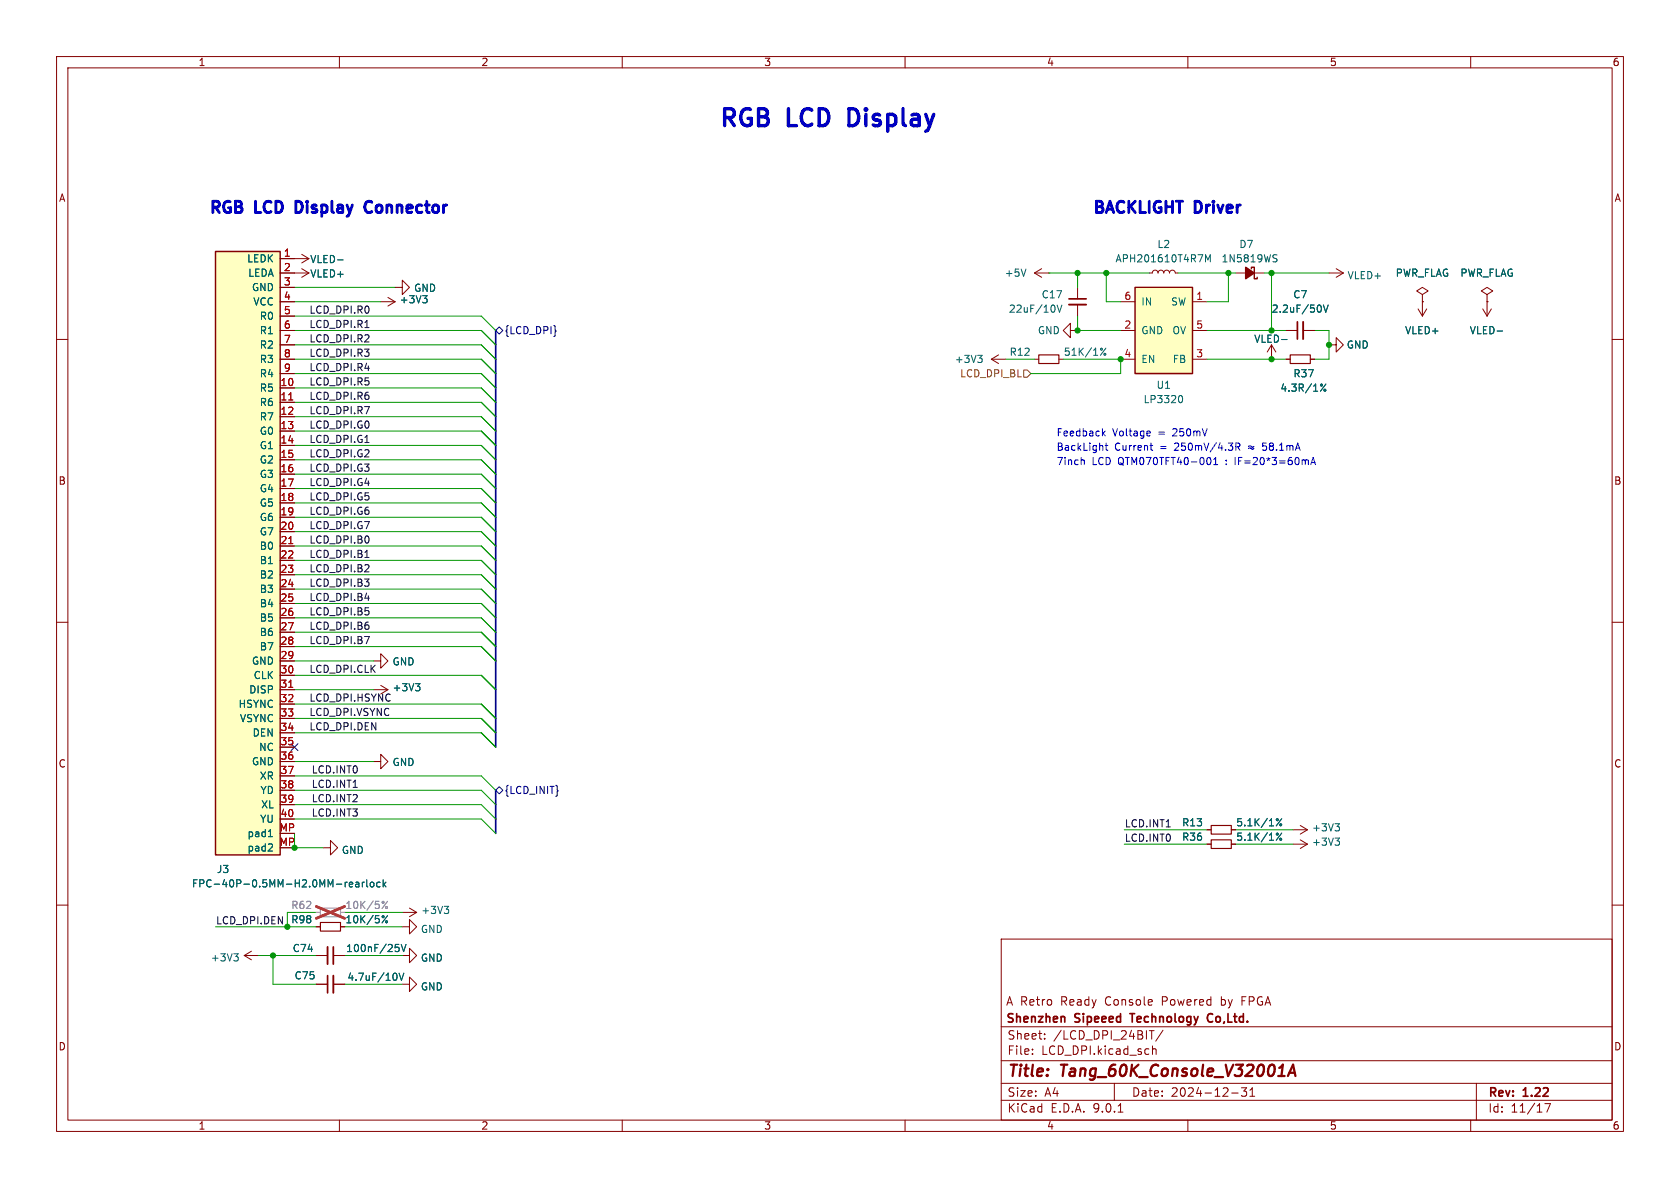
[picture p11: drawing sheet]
<svg xmlns="http://www.w3.org/2000/svg" width="297mm" height="210mm" viewBox="0 0 297 210" stroke-linecap="round" stroke-linejoin="round" font-family="sans-serif">
<g fill="none" stroke="#840000" stroke-width=".18">
<path d="M10 10h277v190h-277zM12 12h273v186h-273zM60 10v2M110 10v2M160 10v2M210 10v2M260 10v2M203.2 48.3h.5l.2-.4 .3-.1 .4 .1 .1 .4 .2-.4 .3-.1 .4 .1 .1 .4 .2-.4 .3-.1 .4 .1 .2 .4 .1-.4 .4-.1 .3 .1 .2 .4h.5M234.9 48.3h2.6M236.2 47.5l1.3 .8M237.5 48.3l-1.3 .7M10 60h2"/>
<path d="M182.9 63.5h.7M187.2 63.5h.8M285 60h2M10 110h2M285 110h2M10 160h2M55.9 168.9h2M58.9 168.9h2.1M177 166h108v32h-108zM285 160h2M60 198v2M110 198v2"/>
<path d="M160 198v2M177 194.5h108M177 191.5h108M177 187.5h108M177 181.5h108M182.5 186.3v.1M182.5 185.5v.1M184.7 183.6v.1M184.7 182.8v.1M197 191.5v3M197.7 196.6h.8M203.7 184.9v1.5"/>
<path d="M203.7 185.5l.3-.1 .3 .1 .1 .9M205.6 182.1l-1.3 2M210 198v2M217.7 193.2h1.2M220.4 192.3l-.5 .6 .4 .1v.7l-.2 .1h-.4l-.2-.1M221 193.8h.8M221 192.7l.4-.4v1.5M260 198v2M261 191.5v6.5M273.1 195.1h1l-.6 1.5"/>
</g>
<path d="M227.7 190.2l.9-2 .4 2M227.9 189.6h1" fill="none" stroke="#840000" stroke-width=".4"/>
<path d="M58.9 167.4v3M188.2 179.8v.9M199.7 179.2h.9M214.3 179.3a.74 .74 0 0 0-.9 .5 .74 .74 0 0 0 .5 .9l.4-.1" fill="none" stroke="#840000" stroke-width=".3"/>
<path d="M183.6 62.7h3.6v1.6h-3.6z" fill="none" stroke="#840000" stroke-width=".2"/>
<g fill="none" stroke="#006464" stroke-width=".18">
<path d="M213.1 46.3v-1.3l.4 .9 .5-.9v1.3M194.6 61.6l.1-.1 .2 .2-.2 .2-.1-.1M195.5 61.5l-1 1.3M69.9 166.9h.6M70.3 167.4l.3 .3v.3l-.3 .2M70.9 166.9l.5 1.3 .4-1.3"/>
<circle cx="195.3" cy="62.6" r=".18"/>
</g>
<path d="M57.9 167.4v3" fill="none" stroke="#840000" stroke-width=".33"/>
<path d="M200.7 50.8h10.1v15.2h-10.1z" fill="#ffffc2"/>
<path d="M200.7 50.8h10.1v15.2h-10.1zM221.2 47.5v-.3h.5v2.1h.5v-.3" fill="none" stroke="#840000" stroke-width=".25"/>
<g fill="none" stroke="#840000" stroke-width=".18">
<path d="M52.1 45.7h2.5M53.3 45l1.3 .7M54.6 45.7l-1.3 .8M182.9 48.3h2.5M182.9 48.3l1.2 .7M184.1 47.5l-1.2 .8M185.4 48.3h.1M190.5 50.8v2M190.5 53.8v2.1M198.1 53.3h2.6M198.1 58.4h2.6M210.8 53.3h2.6"/>
<path d="M210.8 58.4h2.6M218.4 48.3h5.1M227.3 58.4h2.1M230.4 58.4h2M251.5 52.1l1-.7-1-.6-1.1 .6 1.1 .7v1.2M251.5 53.3h.1M262.9 52.1l1-.7-1-.6-1 .6 1 .7v1.2M262.9 53.3h.1M175.3 63.5h2.5M175.3 63.5l1.2 .8M176.5 62.7l-1.2 .8M198.1 63.5h2.6"/>
<path d="M210.8 63.5h2.6M224.8 61l-.8 1.2M224.8 61l.8 1.2M224.8 61v2.5M227.3 63.5h.8M231.6 63.5h.8M66 134.6h1.3v1.3l1.3-1.3-1.3-1.2v1.2M213.4 146.7h.7M213.4 149.2h.7M217.7 146.7h.7M217.7 149.2h.7M228.6 146.7h2.5"/>
<path d="M228.6 149.2h2.5M229.9 148.5l1.2 .7M229.9 145.9l1.2 .8M231.1 149.2l-1.2 .8M231.1 146.7l-1.2 .7"/>
</g>
<g fill="none" stroke="#006464" stroke-width=".18">
<path d="M59.7 45.9h1M181.4 47.6l-.4 1.2M186.5 54.2v.8M186.9 53.9l.4 1.3 .4-1.3M225.3 45.6l.3 .2 .2 .3-.3 .2h-.3M225.3 45l.5 .1M233.4 54l.2 .4-.2 .7M234 53.9l.4 1.3 .4-1.3M172.9 62.8h.7l-.4 .5M173.4 63.3l.2 .2v.3l-.2 .3M208.6 69.9a.68 .68 0 0 1 .5 .7 .68 .68 0 0 1-.5 .6M226.6 60h.9"/>
<path d="M233.5 68l.1-.1 .2 .2-.2 .2-.1-.1M234.4 67.9l-1 1.3M226.6 144.7l-1 1.3M226.6 147.3l-1 1.2M236 148.2h.8l-.4 .4M236 145.6h.8l-.4 .5M236.6 148.6l.2 .3v.3l-.2 .2M236.6 146.1l.2 .2v.3l-.2 .3"/>
<circle cx="234.2" cy="69" r=".18"/>
<circle cx="225.8" cy="144.9" r=".18"/>
<circle cx="225.8" cy="147.4" r=".18"/>
<circle cx="226.4" cy="148.4" r=".18"/>
<circle cx="226.4" cy="145.8" r=".18"/>
</g>
<path d="M189 52.8h3M229.4 56.9v3" fill="none" stroke="#840000" stroke-width=".3"/>
<path d="M189 53.8h3M230.4 56.9v3" fill="none" stroke="#840000" stroke-width=".33"/>
<path d="M56.6 160.5h3.6v1.6h-3.6z" fill="none" stroke="#a1a1a1" stroke-width=".2"/>
<path d="M55.9 161.3h.7M60.2 161.3h.8" fill="none" stroke="#a1a1a1" stroke-width=".18"/>
<g fill="none" stroke="#989898" stroke-width=".18">
<path d="M67.6 159.4l.1-.1 .2 .2-.2 .2-.1-.1M68.5 159.3l-1 1.3"/>
<circle cx="68.3" cy="160.4" r=".18"/>
</g>
<path d="M55.9 160.2l5 2.1M60.9 160.2l-5 2.1" fill="none" stroke="#e12e31" stroke-width=".46"/>
<path d="M220.2 47.2l1.5 1.1-1.5 1z" fill="#840000" stroke="#840000" stroke-width=".25"/>
<path d="M228.1 62.7h3.5v1.6h-3.5zM214.1 145.9h3.6v1.5h-3.6zM214.1 148.5h3.6v1.5h-3.6z" fill="none" stroke="#840000" stroke-width=".2"/>
<path d="M38.1 44.5h11.4v106.6h-11.4z" fill="#ffffc2"/>
<path d="M38.1 44.5h11.4v106.6h-11.4z" fill="none" stroke="#840000" stroke-width=".25"/>
<g fill="none" stroke="#840000" stroke-width=".18">
<path d="M49.5 45.7h2.6M49.5 48.3h5.1M49.5 50.8h2.6M49.5 53.3h2.6M49.5 55.9h2.6M49.5 58.4h2.6M53.3 47.5l1.3 .8M54.6 48.3l-1.3 .7M67.3 53.3h2.5M68.6 52.6l1.2 .7M69.8 50.8h1.3v1.3l1.3-1.3-1.3-1.3v1.3M69.8 53.3l-1.2 .8"/>
<path d="M189.2 58.4v-1.2l-1.2 1.2 1.2 1.3v-1.3h1.3M227.3 58.4h2.1M230.4 58.4h2M250.7 54.6l.8 1.3M251.5 53.3h.1M251.5 53.3v2.6M252.2 54.6l-.7 1.3M262.1 54.6l.8 1.3M262.9 53.3h.1M262.9 53.3v2.6M263.7 54.6l-.8 1.3M49.5 61h2.6"/>
<path d="M49.5 63.5h2.6M49.5 66h2.6M49.5 68.6h2.6M49.5 71.1h2.6M49.5 73.7h2.6M49.5 76.2h2.6M49.5 78.7h2.6M227.3 63.5h.8M231.6 63.5h.8M234.9 61h1.3v-1.3l1.3 1.3-1.3 1.2v-1.2M49.5 81.3h2.6M49.5 83.8h2.6"/>
<path d="M49.5 86.4h2.6M49.5 88.9h2.6M49.5 91.4h2.6M49.5 94h2.6M49.5 96.5h2.6M49.5 99.1h2.6M49.5 101.6h2.6M49.5 104.1h2.6M49.5 106.7h2.6M49.5 109.2h2.6M49.5 111.8h2.6M49.5 114.3h2.6"/>
<path d="M49.5 116.8h2.6M49.5 119.4h2.6M66 116.8h1.3v1.3l1.3-1.3-1.3-1.2v1.2M49.5 121.9h2.6M49.5 124.5h2.6M49.5 127h2.6M49.5 129.5h2.6M49.5 132.1h2.6M49.5 134.6h2.6M49.5 137.2h2.6M49.5 139.7h2.6M66 121.9h2.6"/>
<path d="M67.3 121.2l1.3 .7M68.6 121.9l-1.3 .8M49.5 142.2h2.6M49.5 144.8h2.6M57.1 149.9h1.3v1.2l1.3-1.2-1.3-1.3v1.3M213.4 149.2h.7M213.4 146.7h.7M217.7 149.2h.7M217.7 146.7h.7M43.2 168.9l1.2 .8M43.2 168.9h2.5M44.4 168.1l-1.2 .8"/>
<path d="M55.9 168.9h2M55.9 163.8h.7M55.9 174h2M58.9 168.9h2.1M58.9 174h2.1M60.2 163.8h.8M71.1 163.8h1.3v1.3l1.3-1.3-1.3-1.2v1.2M71.1 174h1.3v1.3l1.3-1.3-1.3-1.3v1.3M71.1 168.9h1.3v1.3l1.3-1.3-1.3-1.3v1.3M71.1 161.3h2.6M72.4 160.5l1.3 .8M73.7 161.3l-1.3 .8"/>
</g>
<path d="M51 70.7h.8M51 96.1h.8M51 121.5h.8" fill="none" stroke="#a90000" stroke-width=".18"/>
<g fill="none" stroke="#006464" stroke-width=".18">
<path d="M59.7 45.9h1M75.3 52.8l.2 .2v.3l-.2 .2M75.5 52.3l-.4 .5M233.4 54l.2 .4-.2 .7M234 53.9l.4 1.3 .4-1.3M264.7 58.5h.9M226.6 60h.9M233.5 68l.1-.1 .2 .2-.2 .2-.1-.1M234.4 67.9l-1 1.3M73.5 120.8h.7l-.4 .5M74 121.3l.2 .3v.3l-.2 .2M47.4 150.4h.8"/>
<path d="M47.4 147.9h.8M48.1 149.3v.4M61.8 156.7h.5M61.8 156l.4-.1 .2 .3-.6 .2M62.9 156h.5v.8M63.4 156.2l-.4 .1-.2 .2 .2 .3 .4-.1M64.1 155.9v.9M64.4 155.9l-.3 .3M64.8 155.5v1.1l.2 .2M65.6 156l.3-.1 .2 .3v.3l-.2 .3-.3-.1-.2-.2zM67.2 156l-.4-.1-.2 .3 .1 .5h.5M67.7 155.5v1.3"/>
<path d="M67.9 156.3l.3 .5M68.2 155.9l-.5 .5M226.6 147.3l-1 1.2M226.6 144.7l-1 1.3M41.3 168.6h.8l-.4 .5M41.9 169.1l.2 .2v.3l-.2 .3M67.6 161.9h.1l.2 .2-.2 .1h-.1M68.5 161.9l-1 1.2M69.9 166.9h.6M70 172.1l.2 .4-.2 .7M70.3 167.4l.3 .3v.3l-.3 .2M70.5 172l.5 1.3 .4-1.3"/>
<path d="M70.9 166.9l.5 1.3 .4-1.3M78.5 160.2h.8l-.4 .5M79.1 160.7l.2 .2v.3l-.2 .3"/>
<circle cx="234.2" cy="69" r=".18"/>
<circle cx="225.8" cy="144.9" r=".18"/>
<circle cx="225.8" cy="147.4" r=".18"/>
<circle cx="226.4" cy="148.4" r=".18"/>
<circle cx="226.4" cy="145.8" r=".18"/>
<circle cx="68.3" cy="163" r=".18"/>
</g>
<path d="M56.6 163.1h3.6v1.5h-3.6z" fill="none" stroke="#840000" stroke-width=".2"/>
<path d="M57.9 172.5v3" fill="none" stroke="#840000" stroke-width=".3"/>
<path d="M58.9 172.5v3" fill="none" stroke="#840000" stroke-width=".33"/>
<path d="M87.6 58.4l.7-.6 .6 .6-.6 .7zM98.2 58.5h.1l-.1 .1M51.5 131.5l1.2 1.2M52.7 131.5l-1.2 1.2M87.6 139.7l.7-.6 .6 .6-.6 .6zM98.6 139.7l.1 .1-.1 .1" fill="none" stroke="#000084" stroke-width=".18"/>
<path d="M181 65.4h.6l.6 .6-.6 .7h-.6z" fill="none" stroke="#725600" stroke-width=".18"/>
<path d="M64.5 57.9h.7M64.5 78.2h.7M64.5 98.5h.7M62.4 139.2h.8M206.2 146.2h.7" fill="none" stroke="#0f0f0f" stroke-width=".18"/>
<path d="M87.6 58.4v73.7M87.6 139.7v7.6" fill="none" stroke="#000084" stroke-width=".3"/>
<g fill="none" stroke="#009600" stroke-width=".18">
<path d="M52.1 58.4h33l2.5 2.6M52.1 50.8h17.7M52.1 53.3h15.2M52.1 55.9h33l2.5 2.5M185.4 48.3h17.8M190.5 55.9v2.5h7.6M190.5 48.3v2.5M195.6 48.3v5h2.5M208.3 48.3h10.1M213.4 58.4h13.9M217.2 48.3v5h-3.8M223.5 48.3h11.4"/>
<path d="M224.8 48.3v10.1M232.4 58.4h2.5v5.1h-2.5M52.1 66h33l2.5 2.6M52.1 68.6h33l2.5 2.5M52.1 73.7h33l2.5 2.5M52.1 71.1h33l2.5 2.6M52.1 61h33l2.5 2.5M52.1 63.5h33l2.5 2.5M52.1 76.2h33l2.5 2.5M52.1 78.7h33l2.5 2.6M177.8 63.5h5.1M188 63.5h10.1v2.5h-15.9"/>
<path d="M213.4 63.5h13.9M52.1 81.3h33l2.5 2.5M52.1 99.1h33l2.5 2.5M52.1 96.5h33l2.5 2.6M52.1 83.8h33l2.5 2.6M52.1 86.4h33l2.5 2.5M52.1 94h33l2.5 2.5M52.1 91.4h33l2.5 2.6M52.1 88.9h33l2.5 2.5M52.1 114.3h33l2.5 2.5M52.1 119.4h33l2.5 2.5M52.1 111.8h33l2.5 2.5"/>
<path d="M52.1 116.8h13.9M52.1 109.2h33l2.5 2.6M52.1 104.1h33l2.5 2.6M52.1 106.7h33l2.5 2.5M52.1 101.6h33l2.5 2.5M52.1 129.5h33l2.5 2.6M52.1 137.2h33l2.5 2.5M52.1 127h33l2.5 2.5M52.1 139.7h33l2.5 2.5M52.1 124.5h33l2.5 2.5M52.1 121.9h13.9M52.1 134.6h13.9"/>
<path d="M52.1 142.2h33l2.5 2.6M52.1 144.8h33l2.5 2.5M52.1 147.3v2.6h5M198.8 149.2h14.6M198.8 146.7h14.6M218.4 149.2h10.2M218.4 146.7h10.2M38.1 163.8h17.8M45.7 168.9h10.2M48.3 168.9v5.1h7.6M55.9 161.3h-5.1v2.5M61 161.3h10.1"/>
<path d="M61 163.8h10.1M61 168.9h10.1M61 174h10.1"/>
</g>
<path d="M53.1 35.7l-.8-.1v2l.8-.1M64.5 36.7a.75 .75 0 0 0 .4 .8 .75 .75 0 0 0 .8-.1M65.7 35.8a.75 .75 0 0 0-.8-.1 .75 .75 0 0 0-.4 .7" fill="none" stroke="#0000c2" stroke-width=".5"/>
<g fill="none" stroke="#0000c2" stroke-width=".18">
<path d="M195 76.6l.4 .5M195.4 78.7h.5M195.4 76.2l-.5 .5M195.6 78.3v1.1l.3 .2M203.2 76.2l.2 .3-.6 .1M203.3 77l-.1 .1M203.3 78.7h.5M203.5 79.4l.3 .2M218.5 79l.6-.1 .1-.2-.1-.3-.6-.1v1.3M218.8 79l.4 .6M191.3 81.3l.4 .2v.6M213.6 80.9a.68 .68 0 0 1 .5 .6 .68 .68 0 0 1-.5 .6"/>
<path d="M214.5 82.1h.8M214.5 81.2l.4-.3v1.2M216.8 82v.1M216.8 81.4v.1M231.2 81.4l.1 .7M231.7 82.1l.4-1.2 .5 1.2M231.8 81.8h.6"/>
</g>
<path d="M150.8 19.2h-.7v3h.7" fill="none" stroke="#0000c2" stroke-width=".6"/>
<g fill="none" stroke="#989898" stroke-width=".18">
<path d="M67.6 159.4l.1-.1 .2 .2-.2 .2-.1-.1M68.5 159.3l-1 1.3"/>
<circle cx="68.3" cy="160.4" r=".18"/>
</g>
<path d="M55.9 161.3h.7M60.2 161.3h.8" fill="none" stroke="#a1a1a1" stroke-width=".18"/>
<path d="M55.9 160.2l5 2.1M60.9 160.2l-5 2.1" fill="none" stroke="#e12e31" stroke-width=".46"/>
<g fill="#009600" stroke="#009600" stroke-width=".18">
<circle cx="190.5" cy="48.3" r=".46"/>
<circle cx="195.6" cy="48.3" r=".46"/>
<circle cx="48.3" cy="168.9" r=".46"/>
<circle cx="52.1" cy="149.9" r=".46"/>
<circle cx="50.8" cy="163.8" r=".46"/>
<circle cx="190.5" cy="58.4" r=".46"/>
<circle cx="224.8" cy="58.4" r=".46"/>
<circle cx="224.8" cy="63.5" r=".46"/>
<circle cx="217.2" cy="48.3" r=".46"/>
<circle cx="224.8" cy="48.3" r=".46"/>
<circle cx="198.1" cy="63.5" r=".46"/>
<circle cx="234.9" cy="61" r=".46"/>
</g>
<g font-size="4.2" fill="#0000c2">
<text x="127" y="22.6">RGB</text>
<text x="139.5" y="22.6">LCD</text>
<text x="151.4" y="22.6">Display</text>
</g>
<g font-size="2.8" fill="#0000c2">
<text x="36.8" y="37.9">RGB</text>
<text x="45.5" y="37.9">LCD</text>
<text x="53.7" y="37.9">Display</text>
<text x="67.1" y="37.9">Connector</text>
<text x="193" y="37.9">BACKLIGHT</text>
<text x="211.6" y="37.9">Driver</text>
</g>
<g font-size="2.8" fill="#840000">
<text x="178" y="190.9">Title:</text>
<text x="187.7" y="190.9">Tang_60K_Console_V32001A</text>
</g>
<g font-size="2.1" fill="#840000">
<text x="177.8" y="178">A Retro</text>
<text x="187.6" y="178">Ready</text>
<text x="195.5" y="178">Console</text>
<text x="205.7" y="178">Powered</text>
<text x="216.3" y="178">by</text>
<text x="220.1" y="178">FPGA</text>
<text x="177.8" y="181.2">Shenzhen</text>
<text x="178" y="184">Sheet:</text>
<text x="186.2" y="184">/LCD_DPI_24BIT/</text>
<text x="190.1" y="181.2">Sipeeed</text>
<text x="200.6" y="181.2">Technology</text>
<text x="214.8" y="181.2">Co,Ltd.</text>
<text x="178" y="186.7">File:</text>
<text x="184.1" y="186.7">LCD_DPI.kicad_sch</text>
<text x="178" y="196.9">KiCad</text>
<text x="178" y="194.1">Size:</text>
<text x="184.7" y="194.1">A4</text>
<text x="185.7" y="196.9">E.D.A.</text>
<text x="193.3" y="196.9">9.0.1</text>
<text x="200" y="194.1">Date:</text>
<text x="207" y="194.1">2024-12-31</text>
<text x="263" y="194.3">Rev:</text>
<text x="263" y="196.9">Id:</text>
<text x="267.1" y="196.9">11/17</text>
<text x="269.4" y="194.3">1.22</text>
</g>
<g font-size="1.8" fill="#840000">
<text x="35" y="11.9">1</text>
<text x="85" y="11.9">2</text>
<text x="135" y="11.9">3</text>
<text x="185" y="11.9">4</text>
<text x="235" y="11.9">5</text>
<text x="285" y="11.9">6</text>
<text x="10.3" y="35.9">A</text>
<text x="285.3" y="35.9">A</text>
<text x="10.3" y="85.9">B</text>
<text x="285.3" y="85.9">B</text>
<text x="10.3" y="135.9">C</text>
<text x="285.3" y="135.9">C</text>
<text x="10.3" y="185.9">D</text>
<text x="285.3" y="185.9">D</text>
<text x="35" y="199.9">1</text>
<text x="85" y="199.9">2</text>
<text x="135" y="199.9">3</text>
<text x="185" y="199.9">4</text>
<text x="235" y="199.9">5</text>
<text x="285" y="199.9">6</text>
</g>
<g font-size="1.8" fill="#006464">
<text x="43.6" y="46.6">LEDK</text>
<text x="54.7" y="46.7">VLED-</text>
<text x="197.1" y="46.6">APH201610T4R7M</text>
<text x="204.5" y="44">L2</text>
<text x="215.9" y="46.6">1N5819WS</text>
<text x="219" y="44">D7</text>
<text x="43.8" y="49.1">LEDA</text>
<text x="44.4" y="51.7">GND</text>
<text x="54.8" y="49.3">VLED+</text>
<text x="70.6" y="53.8">+3V3</text>
<text x="73.1" y="51.8">GND</text>
<text x="177.5" y="49.1">+5V</text>
<text x="184.1" y="52.9">C17</text>
<text x="228.5" y="52.9">C7</text>
<text x="238.1" y="49.6">VLED+</text>
<text x="246.6" y="49.1">PWR_FLAG</text>
<text x="258.1" y="49.1">PWR_FLAG</text>
<text x="44.7" y="54.2">VCC</text>
<text x="45.8" y="56.7">R0</text>
<text x="45.8" y="59.3">R1</text>
<text x="178.3" y="55.5">22uF/10V</text>
<text x="183.4" y="59.3">GND</text>
<text x="201.7" y="54.2">IN</text>
<text x="201.7" y="59.3">GND</text>
<text x="206.9" y="54.2">SW</text>
<text x="207.2" y="59.3">OV</text>
<text x="224.7" y="55.5">2.2uF/50V</text>
<text x="248.3" y="59.3">VLED+</text>
<text x="259.7" y="59.3">VLED-</text>
<text x="45.8" y="61.8">R2</text>
<text x="45.8" y="64.4">R3</text>
<text x="168.7" y="64.4">+3V3</text>
<text x="178.4" y="63.1">R12</text>
<text x="188" y="63.1">51K/1%</text>
<text x="201.7" y="64.4">EN</text>
<text x="207.2" y="64.4">FB</text>
<text x="221.6" y="60.8">VLED-</text>
<text x="238" y="61.8">GND</text>
<text x="45.8" y="66.9">R4</text>
<text x="45.8" y="69.4">R5</text>
<text x="45.8" y="72">R6</text>
<text x="202.1" y="71.5">LP3320</text>
<text x="204.4" y="68.9">U1</text>
<text x="226.3" y="69.4">4.3R/1%</text>
<text x="228.6" y="66.9">R37</text>
<text x="45.8" y="74.5">R7</text>
<text x="45.8" y="77.1">G0</text>
<text x="45.8" y="79.6">G1</text>
<text x="45.8" y="82.1">G2</text>
<text x="45.8" y="84.7">G3</text>
<text x="45.8" y="87.2">G4</text>
<text x="45.8" y="89.8">G5</text>
<text x="45.8" y="92.3">G6</text>
<text x="45.8" y="94.8">G7</text>
<text x="45.8" y="97.4">B0</text>
<text x="45.8" y="99.9">B1</text>
<text x="45.8" y="102.5">B2</text>
<text x="45.8" y="105">B3</text>
<text x="45.8" y="107.5">B4</text>
<text x="45.8" y="110.1">B5</text>
<text x="45.8" y="112.6">B6</text>
<text x="44.4" y="117.7">GND</text>
<text x="45.8" y="115.2">B7</text>
<text x="69.3" y="117.8">GND</text>
<text x="42.1" y="125.3">HSYNC</text>
<text x="44" y="122.8">DISP</text>
<text x="44.7" y="120.2">CLK</text>
<text x="69.3" y="122.4">+3V3</text>
<text x="42.3" y="127.9">VSYNC</text>
<text x="44.6" y="130.4">DEN</text>
<text x="44.4" y="135.5">GND</text>
<text x="45.7" y="132.9">NC</text>
<text x="69.3" y="135.6">GND</text>
<text x="45.8" y="138">XR</text>
<text x="46" y="140.6">YD</text>
<text x="46.1" y="143.1">XL</text>
<text x="43.7" y="148.2">pad1</text>
<text x="45.9" y="145.6">YU</text>
<text x="208.9" y="146.3">R13</text>
<text x="208.9" y="148.8">R36</text>
<text x="218.4" y="146.3">5.1K/1%</text>
<text x="218.4" y="148.8">5.1K/1%</text>
<text x="231.9" y="149.7">+3V3</text>
<text x="231.9" y="147.2">+3V3</text>
<text x="38.2" y="154.5">J3</text>
<text x="43.7" y="150.7">pad2</text>
<text x="60.3" y="151.2">GND</text>
<text x="33.8" y="157.1">FPC-40P-0.5MM-H2.0MM-rearlock</text>
<text x="74.4" y="161.8">+3V3</text>
<text x="51.4" y="163.4">R98</text>
<text x="61" y="163.4">10K/5%</text>
<text x="74.3" y="165.1">GND</text>
<text x="37.2" y="170.2">+3V3</text>
<text x="51.6" y="168.5">C74</text>
<text x="52" y="173.3">C75</text>
<text x="61.1" y="168.5">100nF/25V</text>
<text x="61.3" y="173.6">4.7uF/10V</text>
<text x="74.3" y="170.2">GND</text>
<text x="74.3" y="175.3">GND</text>
</g>
<g font-size="1.8" fill="#a90000">
<text x="50.1" y="45.5">1</text>
<text x="50.1" y="48">2</text>
<text x="50.1" y="50.5">3</text>
<text x="50.1" y="53.1">4</text>
<text x="198.7" y="53.1">6</text>
<text x="211.4" y="53.1">1</text>
<text x="50.1" y="55.6">5</text>
<text x="50.1" y="58.2">6</text>
<text x="198.7" y="58.2">2</text>
<text x="211.4" y="58.2">5</text>
<text x="50.1" y="60.7">7</text>
<text x="50.1" y="63.2">8</text>
<text x="50.1" y="65.8">9</text>
<text x="198.7" y="63.2">4</text>
<text x="211.4" y="63.2">3</text>
<text x="49.5" y="68.3">10</text>
<text x="49.5" y="70.9">11</text>
<text x="49.5" y="73.4">12</text>
<text x="49.5" y="75.9">13</text>
<text x="49.5" y="78.5">14</text>
<text x="49.5" y="81">15</text>
<text x="49.5" y="83.6">16</text>
<text x="49.5" y="86.1">17</text>
<text x="49.5" y="88.6">18</text>
<text x="49.5" y="91.2">19</text>
<text x="49.5" y="93.7">20</text>
<text x="49.5" y="96.3">21</text>
<text x="49.5" y="98.8">22</text>
<text x="49.5" y="101.3">23</text>
<text x="49.5" y="103.9">24</text>
<text x="49.5" y="106.4">25</text>
<text x="49.5" y="109">26</text>
<text x="49.5" y="111.5">27</text>
<text x="49.5" y="114">28</text>
<text x="49.5" y="116.6">29</text>
<text x="49.5" y="119.1">30</text>
<text x="49.5" y="121.7">31</text>
<text x="49.5" y="124.2">32</text>
<text x="49.5" y="126.7">33</text>
<text x="49.5" y="129.3">34</text>
<text x="49.5" y="131.8">35</text>
<text x="49.5" y="134.4">36</text>
<text x="49.5" y="136.9">37</text>
<text x="49.5" y="139.4">38</text>
<text x="49.5" y="142">39</text>
<text x="49.3" y="147.1">MP</text>
<text x="49.3" y="149.6">MP</text>
<text x="49.5" y="144.5">40</text>
</g>
<g font-size="1.8" fill="#0f0f0f">
<text x="54.6" y="55.5">LCD_DPI.R0</text>
<text x="54.6" y="58.1">LCD_DPI.R1</text>
<text x="54.6" y="60.6">LCD_DPI.R2</text>
<text x="54.6" y="63.2">LCD_DPI.R3</text>
<text x="54.6" y="65.7">LCD_DPI.R4</text>
<text x="54.6" y="68.2">LCD_DPI.R5</text>
<text x="54.6" y="70.8">LCD_DPI.R6</text>
<text x="54.6" y="75.9">LCD_DPI.G0</text>
<text x="54.6" y="73.3">LCD_DPI.R7</text>
<text x="54.6" y="80.9">LCD_DPI.G2</text>
<text x="54.6" y="83.5">LCD_DPI.G3</text>
<text x="54.6" y="78.4">LCD_DPI.G1</text>
<text x="54.6" y="86">LCD_DPI.G4</text>
<text x="54.6" y="88.6">LCD_DPI.G5</text>
<text x="54.6" y="91.1">LCD_DPI.G6</text>
<text x="54.6" y="93.6">LCD_DPI.G7</text>
<text x="54.6" y="98.7">LCD_DPI.B1</text>
<text x="54.6" y="101.3">LCD_DPI.B2</text>
<text x="54.6" y="96.2">LCD_DPI.B0</text>
<text x="54.6" y="106.3">LCD_DPI.B4</text>
<text x="54.6" y="103.8">LCD_DPI.B3</text>
<text x="54.6" y="114">LCD_DPI.B7</text>
<text x="54.6" y="111.4">LCD_DPI.B6</text>
<text x="54.6" y="108.9">LCD_DPI.B5</text>
<text x="54.6" y="119">LCD_DPI.CLK</text>
<text x="54.6" y="124.1">LCD_DPI.HSYNC</text>
<text x="54.6" y="126.7">LCD_DPI.VSYNC</text>
<text x="54.6" y="129.2">LCD_DPI.DEN</text>
<text x="55" y="136.8">LCD.INT0</text>
<text x="55" y="141.9">LCD.INT2</text>
<text x="55" y="139.4">LCD.INT1</text>
<text x="55" y="144.4">LCD.INT3</text>
<text x="198.8" y="146.3">LCD.INT1</text>
<text x="198.8" y="148.9">LCD.INT0</text>
<text x="38.1" y="163.5">LCD_DPI.DEN</text>
</g>
<g font-size="1.8" fill="#000084">
<text x="89.1" y="59.3">{LCD_DPI}</text>
<text x="89.1" y="140.6">{LCD_INIT}</text>
</g>
<text font-size="1.8" fill="#725600" x="169.6" y="66.9">LCD_DPI_BL</text>
<g font-size="1.8" fill="#0000c2">
<text x="186.7" y="77.2">Feedback</text>
<text x="196.7" y="77.2">Voltage</text>
<text x="204.9" y="77.2">=</text>
<text x="207.6" y="77.2">250mV</text>
<text x="186.7" y="82.3">7inch</text>
<text x="186.7" y="79.8">BackLight</text>
<text x="193.1" y="82.3">LCD QTM070TFT40-001</text>
<text x="197.1" y="79.8">Current</text>
<text x="205.2" y="79.8">=</text>
<text x="207.9" y="79.8">250mV/4.3R</text>
<text x="218.8" y="82.3">IF=20*3=60mA</text>
<text x="221.1" y="79.8">þÿ&quot;H</text>
<text x="223.9" y="79.8">58.1mA</text>
</g>
<g font-size="1.8" fill="#989898">
<text x="51.4" y="160.9">R62</text>
<text x="61" y="160.9">10K/5%</text>
</g>
</svg>
